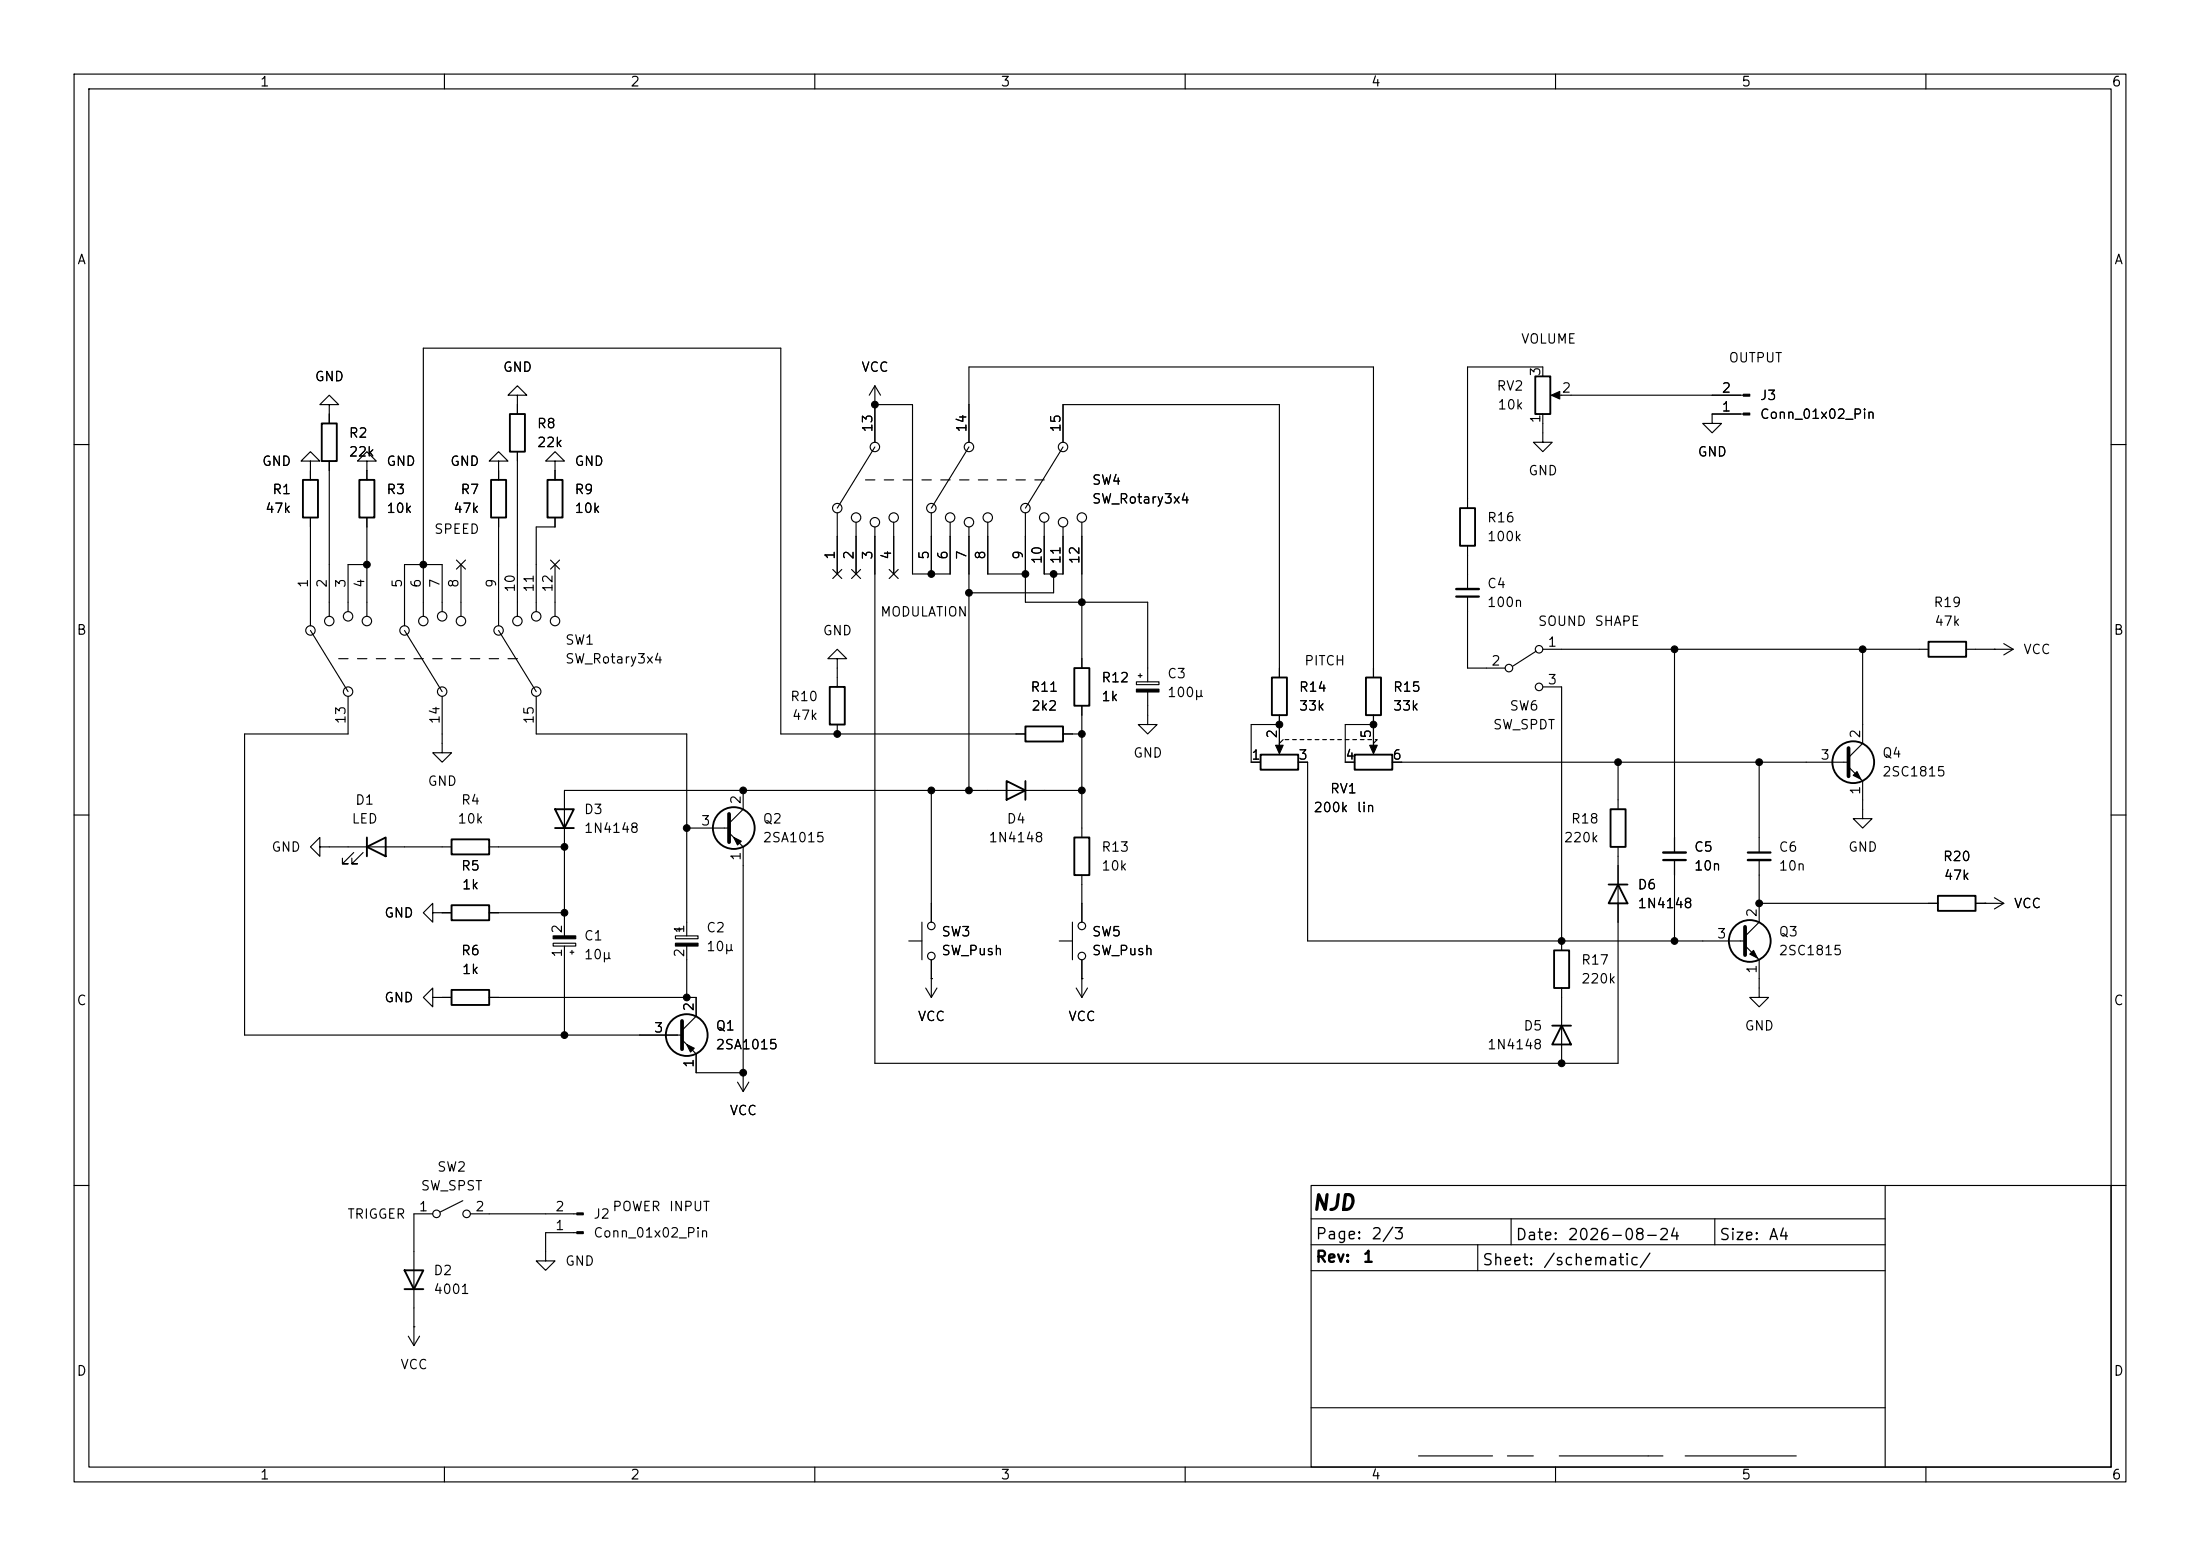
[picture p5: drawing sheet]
<svg xmlns="http://www.w3.org/2000/svg" width="297mm" height="210mm" viewBox="0 0 297 210" stroke-linecap="round" stroke-linejoin="round" font-family="sans-serif">
<g fill="none" stroke="#000" stroke-width=".15">
<path d="M10 10h277v190h-277zM12 12h273v186h-273zM60 10v2M110 10v2M160 10v2M210 10v2M260 10v2M44.4 54.6h1.3l-1.3-1.3-1.2 1.3h1.2v2.6M69.8 53.3h1.3l-1.3-1.2-1.2 1.2h1.2v2.6M118.1 54.6h.1M118.1 54.6h5.1v22.9h5.1v-7M118.1 52.1v7.6"/>
<path d="M118.1 52.1l-.8 1.2M118.1 52.1l.8 1.2M130.8 59.7v-10.2h54.6v41.9M143.5 59.7v-5.1h29.2v36.8M208.3 55.9v3.8h1.2l-1.2 1.3-1.3-1.3h1.3M208.3 50.8v-1.3h-10.2v19.1M209.8 53.3h25.6M235.4 55.9h-4.3v1.3h1.3l-1.3 1.2-1.2-1.2h1.2M10 60h2M41.9 62.2h1.3l-1.3-1.2-1.3 1.2h1.3v2.6M41.9 69.9v14.6M44.4 62.2v21"/>
<path d="M49.5 62.2h1.3l-1.3-1.2-1.2 1.2h1.2v2.6M49.5 69.9v13.3M49.5 76.2h-2.5v6.4M61.6 75.6l1.2 1.2M62.2 76.2v7M62.8 75.6l-1.2 1.2M67.3 62.2h1.3l-1.3-1.2-1.3 1.2h1.3v2.6M67.3 69.9v14.6M69.8 61v22.2M74.3 75.6l1.2 1.2M74.9 62.2h1.3l-1.3-1.2-1.2 1.2h1.2v2.6M74.9 69.9v1.2h-2.5v11.5"/>
<path d="M74.9 76.2v7M75.5 75.6l-1.2 1.2M112.4 76.9l1.2 1.2M113 69.2v8.3M113.6 76.9l-1.2 1.2M115 76.9l1.2 1.2M115.6 70.5v7M116.2 76.9l-1.2 1.2M116.8 64.8h1.3M118.1 71.1v72.4h100.3v-29.2M118.1 60.3l-5.1 8.3M119.4 64.8h1.2"/>
<path d="M120 76.9l1.3 1.2M120.6 70.5v7M121.3 76.9l-1.3 1.2M121.9 64.8h1.3M124.5 64.8h1.2M125.7 69.2v8.3M127 64.8h1.3M129.5 64.8h1.3M130.8 60.3l-5.1 8.3M130.8 71.1v35.6M132.1 64.8h1.2M133.3 70.5v7h5.1"/>
<path d="M134.6 64.8h1.3M137.2 64.8h1.2M138.4 69.2v12.1h16.5v10.7M139.7 64.8h1.3M141 70.5v7h2.5v-6.4M142.2 77.5v2.5h-11.4M143.5 60.3l-5.1 8.3M146 70.5v19.7M198.1 73.7v5.8M285 60h2M41.9 85.1l5.1 8.2M45.7 88.9h1.3"/>
<path d="M47 94v5.1h-14v40.6h59.1M48.3 88.9h1.2M50.8 88.9h1.3M53.3 88.9h1.3M54.6 85.1l5.1 8.2M55.9 88.9h1.2M57.1 83.2v-36.2h48.3v52.1h33M58.4 88.9h1.3M59.7 94v7.6h1.3l-1.3 1.3-1.3-1.3h1.3M59.7 82.6v-6.4h-5.1v8.3M61 88.9h1.2M63.5 88.9h1.3"/>
<path d="M66 88.9h1.3M67.3 85.1l5.1 8.2M68.6 88.9h1.2M72.4 94v5.1h20.3v27.2M113 88.9h1.3l-1.3-1.3-1.2 1.3h1.2v3.8M113 97.8v1.3M143.5 99.1h2.5M146 95.3v17.7M153.4 92h3.1v.4h-3.1zM153.7 91.2h.5M153.9 90.9v.5M154.9 93.4v4.4h1.3l-1.3 1.3-1.2-1.3h1.2"/>
<path d="M172.7 96.5v4.8M172.7 97.8h-3.8v5.1h1.3M173.2 99.8l-.5 .5M173.5 99.8h.5M174.5 99.8h.5M175.5 99.8h.5M176.5 99.8h.5M177.5 99.8h.6M178.6 99.8h.5M179.6 99.8h.5M180.6 99.8h.5M181.6 99.8h.5"/>
<path d="M182.6 99.8h.5M183.6 99.8h.5M184.7 99.8h.5M185.4 96.5v4.8M185.4 97.8h-3.8v5.1h1.3M185.7 99.8h.2l-.5 .5M198.1 80.5v9.7h5.1M207.4 87.9l-3.2 2M208.3 87.6h52M208.3 92.7h2.5v35.6M226.1 87.6v27.5M251.5 87.6v12.7l-1.9 1.9"/>
<path d="M265.4 87.6h6.4M269.2 87.6h.1M270.5 86.9l1.3 .7M271.8 87.6l-1.3 .8M10 110h2M43.2 114.3v-1.3l-1.3 1.3 1.3 1.3v-1.3h17.8M47.8 115.1l-1.6 1.5h.8h-.8v-.8M49 115.1l-1.5 1.5h.8h-.8v-.8M66 114.3h10.2M92.7 111.8h5.7M98.4 112.4l1.9 1.9v33M100.3 106.7v2.5l-1.9 1.9"/>
<path d="M125.7 106.7v17.8M146 106.7h-69.8v19.6M146 118.1v6.4M175.3 102.9h1.2v24.1h59M188 102.9h61.4M218.4 102.9v6.3M226.1 116.1v10.9M237.5 102.9v12.2M237.5 116.1v8.4l-1.9 1.9M249.6 103.5l1.9 1.9v5.1h-1.3l1.3 1.3 1.2-1.3h-1.2M285 110h2M58.4 123.2v-1.3l-1.3 1.3 1.3 1.3v-1.3h2.6"/>
<path d="M58.4 134.6v-1.2l-1.3 1.2 1.3 1.3v-1.3h2.6M66 134.6h28v2.6l-1.9 1.9M66 123.2h10.2M74.7 127.3h3v.4h-3zM76.2 127.7v12M77 128.5h.5M77.2 128.3v.5M91.2 126.3h3v.4h-3zM91.4 125.5h.5M91.7 125.2v.5M92.7 127.7v6.9M122.7 127h1.8"/>
<path d="M124.5 124.5v5M125 133.4l.7 1.2M125.7 132.1h.1M125.7 129.5v5.1M126.5 133.4l-.8 1.2M143 127h1.8M144.8 124.5v5M145.3 133.4l.7 1.2M146 132.1h.1M146 129.5v5.1M146.8 133.4l-.8 1.2M210.8 133.4v10.1"/>
<path d="M235.6 127.6l1.9 1.9v5.1h1.3l-1.3 1.3-1.3-1.3h1.3M237.5 121.9h24.1M266.7 121.9h3.8M268 121.9h.1M269.2 121.2l1.3 .7M270.5 121.9l-1.3 .8M92.1 140.3l1.9 1.9v2.6h6.3M99.6 146.1l.7 1.2M100.3 144.8h.1M101.1 146.1l-.8 1.2M10 160h2M55.9 179.1h.1"/>
<path d="M58.4 163.8h-2.5v17.8M62.5 162.1l-3.1 1.5M63.5 163.8h14.4M77.9 166.4h-4.2v3.8h1.2l-1.2 1.3-1.3-1.3h1.3M177 160h108v38h-108zM177 164.5h77.5M177 168h77.5M177 171.5h77.5M199.5 168v3.5M204 164.5v3.5M231.5 164.5v3.5M254.5 160v38"/>
<path d="M285 160h2M55.1 180.3l.8 1.3M56.6 180.3l-.7 1.3M60 198v2M110 198v2M160 198v2M177 190h77.5M191.5 196.5h10M203.5 196.5h3.5M210 198v2M210.5 196.5h14M227.5 196.5h15"/>
<path d="M260 198v2"/>
<circle cx="113" cy="68.6" r=".63"/>
<circle cx="115.6" cy="69.8" r=".63"/>
<circle cx="118.1" cy="70.5" r=".63"/>
<circle cx="118.1" cy="60.3" r=".63"/>
<circle cx="120.6" cy="69.8" r=".63"/>
<circle cx="125.7" cy="68.6" r=".63"/>
<circle cx="128.3" cy="69.8" r=".63"/>
<circle cx="130.8" cy="60.3" r=".63"/>
<circle cx="130.8" cy="70.5" r=".63"/>
<circle cx="133.3" cy="69.8" r=".63"/>
<circle cx="138.4" cy="68.6" r=".63"/>
<circle cx="141" cy="69.8" r=".63"/>
<circle cx="143.5" cy="70.5" r=".63"/>
<circle cx="143.5" cy="60.3" r=".63"/>
<circle cx="146" cy="69.8" r=".63"/>
<circle cx="41.9" cy="85.1" r=".63"/>
<circle cx="44.4" cy="83.8" r=".63"/>
<circle cx="47" cy="93.3" r=".63"/>
<circle cx="47" cy="83.2" r=".63"/>
<circle cx="49.5" cy="83.8" r=".63"/>
<circle cx="54.6" cy="85.1" r=".63"/>
<circle cx="57.1" cy="83.8" r=".63"/>
<circle cx="59.7" cy="93.3" r=".63"/>
<circle cx="59.7" cy="83.2" r=".63"/>
<circle cx="62.2" cy="83.8" r=".63"/>
<circle cx="67.3" cy="85.1" r=".63"/>
<circle cx="69.8" cy="83.8" r=".63"/>
<circle cx="72.4" cy="93.3" r=".63"/>
<circle cx="72.4" cy="83.2" r=".63"/>
<circle cx="74.9" cy="83.8" r=".63"/>
<circle cx="203.7" cy="90.2" r=".51"/>
<circle cx="207.8" cy="92.7" r=".51"/>
<circle cx="207.8" cy="87.6" r=".51"/>
<circle cx="125.7" cy="125" r=".51"/>
<circle cx="125.7" cy="129" r=".51"/>
<circle cx="146.1" cy="125" r=".51"/>
<circle cx="146.1" cy="129" r=".51"/>
<circle cx="58.9" cy="163.8" r=".51"/>
<circle cx="63" cy="163.8" r=".51"/>
</g>
<g fill="none" stroke="#000" stroke-width=".25">
<path d="M43.4 57.2h2.1v5h-2.1zM68.8 55.9h2.1v5.1h-2.1zM207.3 50.8h2v5.1h-2zM40.9 64.8h2v5.1h-2zM48.5 64.8h2v5.1h-2zM66.3 64.8h2v5.1h-2zM73.9 64.8h2v5.1h-2zM197.1 68.6h2v5.1h-2zM112 92.7h2v5.1h-2zM138.4 98h5.1v2.1h-5.1zM145 90.2h2.1v5.1h-2.1zM171.7 91.4h2v5.1h-2z"/>
<path d="M184.4 91.4h2v5.1h-2zM260.3 86.6h5.1v2h-5.1zM49.5 114.3l2.6-1.3v2.6zM49.5 113v2.6M61 113.3h5v2h-5zM74.9 109.2h2.6l-1.3 2.6zM74.9 111.8h2.6M135.9 105.4l2.5 1.3-2.5 1.3zM138.4 105.4v2.6M145 113h2.1v5.1h-2.1zM170.2 101.9h5.1v2h-5.1zM182.9 101.9h5.1v2h-5.1z"/>
<path d="M217.2 119.4h2.5M217.4 109.2h2.1v5.1h-2.1zM218.4 119.4l1.3 2.5h-2.5zM61 122.2h5v2h-5zM61 133.6h5v2h-5zM209.5 138.4h2.6M209.8 128.3h2v5.1h-2zM210.8 138.4l1.3 2.6h-2.6zM261.6 120.9h5.1v2h-5.1zM54.6 171.5h2.5l-1.2 2.5zM54.6 174h2.5"/>
<circle cx="99.1" cy="111.8" r="2.82"/>
<circle cx="250.2" cy="102.9" r="2.82"/>
<circle cx="92.7" cy="139.7" r="2.82"/>
<circle cx="236.2" cy="127" r="2.82"/>
</g>
<path d="M98.4 109.9v3.8zM92.1 137.8v3.8z" fill="#000" stroke="#000" stroke-width=".51"/>
<g fill="#000" stroke="#000" stroke-width=".15">
<path d="M209.4 53.3l1.2-.5v1zM235.4 55.8h.8v.2h-.8zM235.4 53.2h.8v.3h-.8zM153.4 93h3.1v.4h-3.1zM99.1 113l1 .5-.5 .5zM172.2 100.6h1l-.5 1.1zM184.9 100.6h1l-.5 1.1zM250.2 104.6l.5-.5 .5 1.1zM74.7 126.3h3v.4h-3zM91.2 127.3h3v.4h-3zM236.2 128.8l.5-.5 .5 1zM92.7 141l1 .5-.5 .5z"/>
<path d="M77.9 166.2h.8v.3h-.8zM77.9 163.7h.8v.3h-.8z"/>
</g>
<path d="M249.6 101v3.8M235.6 125.1v3.8" fill="none" stroke="#000" stroke-width=".51"/>
<path d="M196.6 80.5h3M224.5 116.1h3.1M236 115.1h3" fill="none" stroke="#000" stroke-width=".3"/>
<path d="M196.6 79.5h3M224.5 115.1h3.1M236 116.1h3" fill="none" stroke="#000" stroke-width=".33"/>
<g fill="#000" stroke="#000" stroke-width=".14">
<circle cx="118.1" cy="54.6" r=".46"/>
<circle cx="49.5" cy="76.2" r=".46"/>
<circle cx="57.1" cy="76.2" r=".46"/>
<circle cx="125.7" cy="77.5" r=".46"/>
<circle cx="138.4" cy="77.5" r=".46"/>
<circle cx="142.2" cy="77.5" r=".46"/>
<circle cx="113" cy="99.1" r=".46"/>
<circle cx="130.8" cy="80" r=".46"/>
<circle cx="146" cy="81.3" r=".46"/>
<circle cx="146" cy="99.1" r=".46"/>
<circle cx="172.7" cy="97.8" r=".46"/>
<circle cx="185.4" cy="97.8" r=".46"/>
<circle cx="226.1" cy="87.6" r=".46"/>
<circle cx="251.5" cy="87.6" r=".46"/>
<circle cx="76.2" cy="114.3" r=".46"/>
<circle cx="92.7" cy="111.8" r=".46"/>
<circle cx="100.3" cy="106.7" r=".46"/>
<circle cx="125.7" cy="106.7" r=".46"/>
<circle cx="130.8" cy="106.7" r=".46"/>
<circle cx="146" cy="106.7" r=".46"/>
<circle cx="218.4" cy="102.9" r=".46"/>
<circle cx="237.5" cy="102.9" r=".46"/>
<circle cx="76.2" cy="139.7" r=".46"/>
<circle cx="76.2" cy="123.2" r=".46"/>
<circle cx="92.7" cy="134.6" r=".46"/>
<circle cx="210.8" cy="127" r=".46"/>
<circle cx="226.1" cy="127" r=".46"/>
<circle cx="237.5" cy="121.9" r=".46"/>
<circle cx="100.3" cy="144.8" r=".46"/>
<circle cx="210.8" cy="143.5" r=".46"/>
</g>
<text font-size="2" x="177" y="163.8">NJD</text>
<g font-size="1.5">
<text x="177.5" y="167.6">Page:</text>
<text x="185" y="167.6">2/3</text>
<text x="204.5" y="167.8">Date:</text>
<text x="211.5" y="167.8">2026-08-24</text>
<text x="232" y="167.8">Size:</text>
<text x="238.7" y="167.8">A4</text>
<text x="177.5" y="170.8">Rev:</text>
<text x="183.9" y="170.8">1</text>
<text x="200" y="171.2">Sheet:</text>
<text x="208.2" y="171.2">/schematic/</text>
</g>
<g font-size="1.3">
<text x="35" y="12">1</text>
<text x="85" y="12">2</text>
<text x="135" y="12">3</text>
<text x="185" y="12">4</text>
<text x="235" y="12">5</text>
<text x="285" y="12">6</text>
<text x="10.3" y="36">A</text>
<text x="285.3" y="36">A</text>
<text x="205.3" y="46.7">VOLUME</text>
<text x="42.4" y="51.8">GND</text>
<text x="67.8" y="50.5">GND</text>
<text x="116.2" y="50.5">VCC</text>
<text x="202" y="53">RV2</text>
<text x="208.3" y="50.9" transform="rotate(-90 208.3 50.9)">3</text>
<text x="210.7" y="53.3">2</text>
<text x="232.3" y="53.3">2</text>
<text x="233.3" y="49.2">OUTPUT</text>
<text x="47" y="59.4">R2</text>
<text x="72.4" y="58.1">R8</text>
<text x="118.1" y="58.5" transform="rotate(-90 118.1 58.5)">13</text>
<text x="130.8" y="58.5" transform="rotate(-90 130.8 58.5)">14</text>
<text x="143.5" y="58.5" transform="rotate(-90 143.5 58.5)">15</text>
<text x="202.1" y="55.6">10k</text>
<text x="208.3" y="57.2" transform="rotate(-90 208.3 57.2)">1</text>
<text x="232.3" y="55.9">1</text>
<text x="237.5" y="54.3">J3</text>
<text x="237.5" y="56.9">Conn_01x02_Pin</text>
<text x="35.3" y="63.2">GND</text>
<text x="47" y="61.9">22k</text>
<text x="52.1" y="63.2">GND</text>
<text x="60.7" y="63.2">GND</text>
<text x="72.4" y="60.7">22k</text>
<text x="77.5" y="63.2">GND</text>
<text x="147.3" y="65.7">SW4</text>
<text x="206.2" y="64.5">GND</text>
<text x="229.1" y="61.9">GND</text>
<text x="35.7" y="69.6">47k</text>
<text x="36.7" y="67">R1</text>
<text x="52.1" y="67">R3</text>
<text x="52.1" y="69.6">10k</text>
<text x="61.1" y="69.6">47k</text>
<text x="62.1" y="67">R7</text>
<text x="77.5" y="67">R9</text>
<text x="77.5" y="69.6">10k</text>
<text x="147.3" y="68.3">SW_Rotary3x4</text>
<text x="200.7" y="70.8">R16</text>
<text x="58.5" y="72.4">SPEED</text>
<text x="113" y="75.6" transform="rotate(-90 113 75.6)">1</text>
<text x="115.5" y="75.6" transform="rotate(-90 115.5 75.6)">2</text>
<text x="118.1" y="75.6" transform="rotate(-90 118.1 75.6)">3</text>
<text x="120.6" y="75.6" transform="rotate(-90 120.6 75.6)">4</text>
<text x="125.7" y="75.6" transform="rotate(-90 125.7 75.6)">5</text>
<text x="128.2" y="75.6" transform="rotate(-90 128.2 75.6)">6</text>
<text x="130.8" y="75.6" transform="rotate(-90 130.8 75.6)">7</text>
<text x="133.3" y="75.6" transform="rotate(-90 133.3 75.6)">8</text>
<text x="138.4" y="75.6" transform="rotate(-90 138.4 75.6)">9</text>
<text x="140.9" y="76.2" transform="rotate(-90 140.9 76.2)">10</text>
<text x="143.5" y="76.2" transform="rotate(-90 143.5 76.2)">11</text>
<text x="146" y="76.2" transform="rotate(-90 146 76.2)">12</text>
<text x="200.7" y="73.4">100k</text>
<text x="41.9" y="79.4" transform="rotate(-90 41.9 79.4)">1</text>
<text x="44.4" y="79.4" transform="rotate(-90 44.4 79.4)">2</text>
<text x="47" y="79.4" transform="rotate(-90 47 79.4)">3</text>
<text x="49.5" y="79.4" transform="rotate(-90 49.5 79.4)">4</text>
<text x="54.6" y="79.4" transform="rotate(-90 54.6 79.4)">5</text>
<text x="57.1" y="79.4" transform="rotate(-90 57.1 79.4)">6</text>
<text x="59.7" y="79.4" transform="rotate(-90 59.7 79.4)">7</text>
<text x="62.2" y="79.4" transform="rotate(-90 62.2 79.4)">8</text>
<text x="67.3" y="79.4" transform="rotate(-90 67.3 79.4)">9</text>
<text x="69.8" y="80.1" transform="rotate(-90 69.8 80.1)">10</text>
<text x="72.4" y="80.1" transform="rotate(-90 72.4 80.1)">11</text>
<text x="74.9" y="80.1" transform="rotate(-90 74.9 80.1)">12</text>
<text x="118.7" y="83.5">MODULATION</text>
<text x="200.7" y="79.7">C4</text>
<text x="200.7" y="82.2">100n</text>
<text x="260.9" y="82.3">R19</text>
<text x="10.3" y="86">B</text>
<text x="76.2" y="89.9">SW_Rotary3x4</text>
<text x="76.2" y="87.3">SW1</text>
<text x="111" y="86.1">GND</text>
<text x="207.5" y="84.8">SOUND</text>
<text x="208.8" y="87.6">1</text>
<text x="215.2" y="84.8">SHAPE</text>
<text x="261.1" y="84.8">47k</text>
<text x="273.1" y="88.6">VCC</text>
<text x="285.3" y="86">B</text>
<text x="106.6" y="95">R10</text>
<text x="139" y="93.7">R11</text>
<text x="148.6" y="92.4">R12</text>
<text x="148.6" y="95">1k</text>
<text x="157.5" y="91.9">C3</text>
<text x="157.5" y="94.4">100µ</text>
<text x="175.3" y="93.7">R14</text>
<text x="176" y="90.1">PITCH</text>
<text x="188" y="93.7">R15</text>
<text x="201.2" y="90.1">2</text>
<text x="208.8" y="92.7">3</text>
<text x="47" y="97.8" transform="rotate(-90 47 97.8)">13</text>
<text x="59.7" y="97.8" transform="rotate(-90 59.7 97.8)">14</text>
<text x="72.4" y="97.8" transform="rotate(-90 72.4 97.8)">15</text>
<text x="106.8" y="97.5">47k</text>
<text x="139.1" y="96.2">2k2</text>
<text x="172.7" y="99.8" transform="rotate(-90 172.7 99.8)">2</text>
<text x="175.3" y="96.2">33k</text>
<text x="185.4" y="99.8" transform="rotate(-90 185.4 99.8)">5</text>
<text x="188" y="96.2">33k</text>
<text x="201.5" y="98.8">SW_SPDT</text>
<text x="203.7" y="96.2">SW6</text>
<text x="251.4" y="99.8" transform="rotate(-90 251.4 99.8)">2</text>
<text x="57.7" y="106.4">GND</text>
<text x="152.9" y="102.6">GND</text>
<text x="168.8" y="102.8">1</text>
<text x="175.2" y="102.8">3</text>
<text x="179.5" y="107.4">RV1</text>
<text x="181.5" y="102.8">4</text>
<text x="187.9" y="102.8">6</text>
<text x="245.7" y="102.8">3</text>
<text x="251.4" y="107.4" transform="rotate(-90 251.4 107.4)">1</text>
<text x="254" y="102.6">Q4</text>
<text x="254" y="105.1">2SC1815</text>
<text x="47.4" y="111.5">LED</text>
<text x="47.9" y="108.9">D1</text>
<text x="61.7" y="111.5">10k</text>
<text x="62.2" y="108.9">R4</text>
<text x="78.7" y="110.2">D3</text>
<text x="78.7" y="112.7">1N4148</text>
<text x="94.5" y="111.7">3</text>
<text x="100.3" y="108.7" transform="rotate(-90 100.3 108.7)">2</text>
<text x="102.9" y="111.5">Q2</text>
<text x="135.8" y="111.5">D4</text>
<text x="177.2" y="109.9">200k</text>
<text x="183.1" y="109.9">lin</text>
<text x="212" y="111.5">R18</text>
<text x="36.6" y="115.3">GND</text>
<text x="62.2" y="117.8">R5</text>
<text x="100.3" y="116.3" transform="rotate(-90 100.3 116.3)">1</text>
<text x="102.9" y="114">2SA1015</text>
<text x="133.4" y="114">1N4148</text>
<text x="148.6" y="117.8">10k</text>
<text x="148.6" y="115.3">R13</text>
<text x="211" y="114">220k</text>
<text x="228.6" y="115.3">C5</text>
<text x="228.6" y="117.8">10n</text>
<text x="240" y="115.3">C6</text>
<text x="240" y="117.8">10n</text>
<text x="249.4" y="115.3">GND</text>
<text x="262.2" y="116.5">R20</text>
<text x="262.3" y="119.1">47k</text>
<text x="51.8" y="124.2">GND</text>
<text x="62.3" y="120.4">1k</text>
<text x="221" y="120.4">D6</text>
<text x="221" y="122.9">1N4148</text>
<text x="237.5" y="123.9" transform="rotate(-90 237.5 123.9)">2</text>
<text x="271.8" y="122.9">VCC</text>
<text x="62.2" y="129.2">R6</text>
<text x="62.3" y="131.8">1k</text>
<text x="76.2" y="129.3" transform="rotate(-90 76.2 129.3)">1</text>
<text x="76.2" y="126.1" transform="rotate(-90 76.2 126.1)">2</text>
<text x="78.7" y="127.2">C1</text>
<text x="78.7" y="129.8">10µ</text>
<text x="92.7" y="129.3" transform="rotate(-90 92.7 129.3)">2</text>
<text x="92.7" y="126.1" transform="rotate(-90 92.7 126.1)">1</text>
<text x="95.3" y="126.2">C2</text>
<text x="95.3" y="128.7">10µ</text>
<text x="127" y="126.7">SW3</text>
<text x="127" y="129.2">SW_Push</text>
<text x="147.3" y="126.7">SW5</text>
<text x="147.3" y="129.2">SW_Push</text>
<text x="213.4" y="130.5">R17</text>
<text x="231.7" y="127">3</text>
<text x="237.5" y="131.5" transform="rotate(-90 237.5 131.5)">1</text>
<text x="240" y="126.7">Q3</text>
<text x="240" y="129.2">2SC1815</text>
<text x="10.3" y="136">C</text>
<text x="51.8" y="135.6">GND</text>
<text x="94" y="136.6" transform="rotate(-90 94 136.6)">2</text>
<text x="213.4" y="133.1">220k</text>
<text x="285.3" y="136">C</text>
<text x="88.2" y="139.7">3</text>
<text x="96.5" y="139.4">Q1</text>
<text x="96.5" y="141.9">2SA1015</text>
<text x="123.8" y="138.1">VCC</text>
<text x="144.1" y="138.1">VCC</text>
<text x="200.7" y="141.9">1N4148</text>
<text x="205.6" y="139.4">D5</text>
<text x="235.5" y="139.4">GND</text>
<text x="94" y="144.2" transform="rotate(-90 94 144.2)">1</text>
<text x="98.4" y="150.8">VCC</text>
<text x="56.7" y="161">SW_SPST</text>
<text x="58.9" y="158.5">SW2</text>
<text x="46.8" y="164.8">TRIGGER</text>
<text x="56.4" y="163.8">1</text>
<text x="64.1" y="163.8">2</text>
<text x="74.9" y="166.3">1</text>
<text x="74.9" y="163.8">2</text>
<text x="80" y="164.8">J2</text>
<text x="80" y="167.3">Conn_01x02_Pin</text>
<text x="82.6" y="163.8">POWER</text>
<text x="90.2" y="163.8">INPUT</text>
<text x="58.4" y="172.4">D2</text>
<text x="76.2" y="171.2">GND</text>
<text x="58.4" y="175">4001</text>
<text x="10.3" y="186">D</text>
<text x="54" y="185.1">VCC</text>
<text x="285.3" y="186">D</text>
<text x="35" y="200">1</text>
<text x="85" y="200">2</text>
<text x="135" y="200">3</text>
<text x="185" y="200">4</text>
<text x="235" y="200">5</text>
<text x="285" y="200">6</text>
</g>
</svg>
